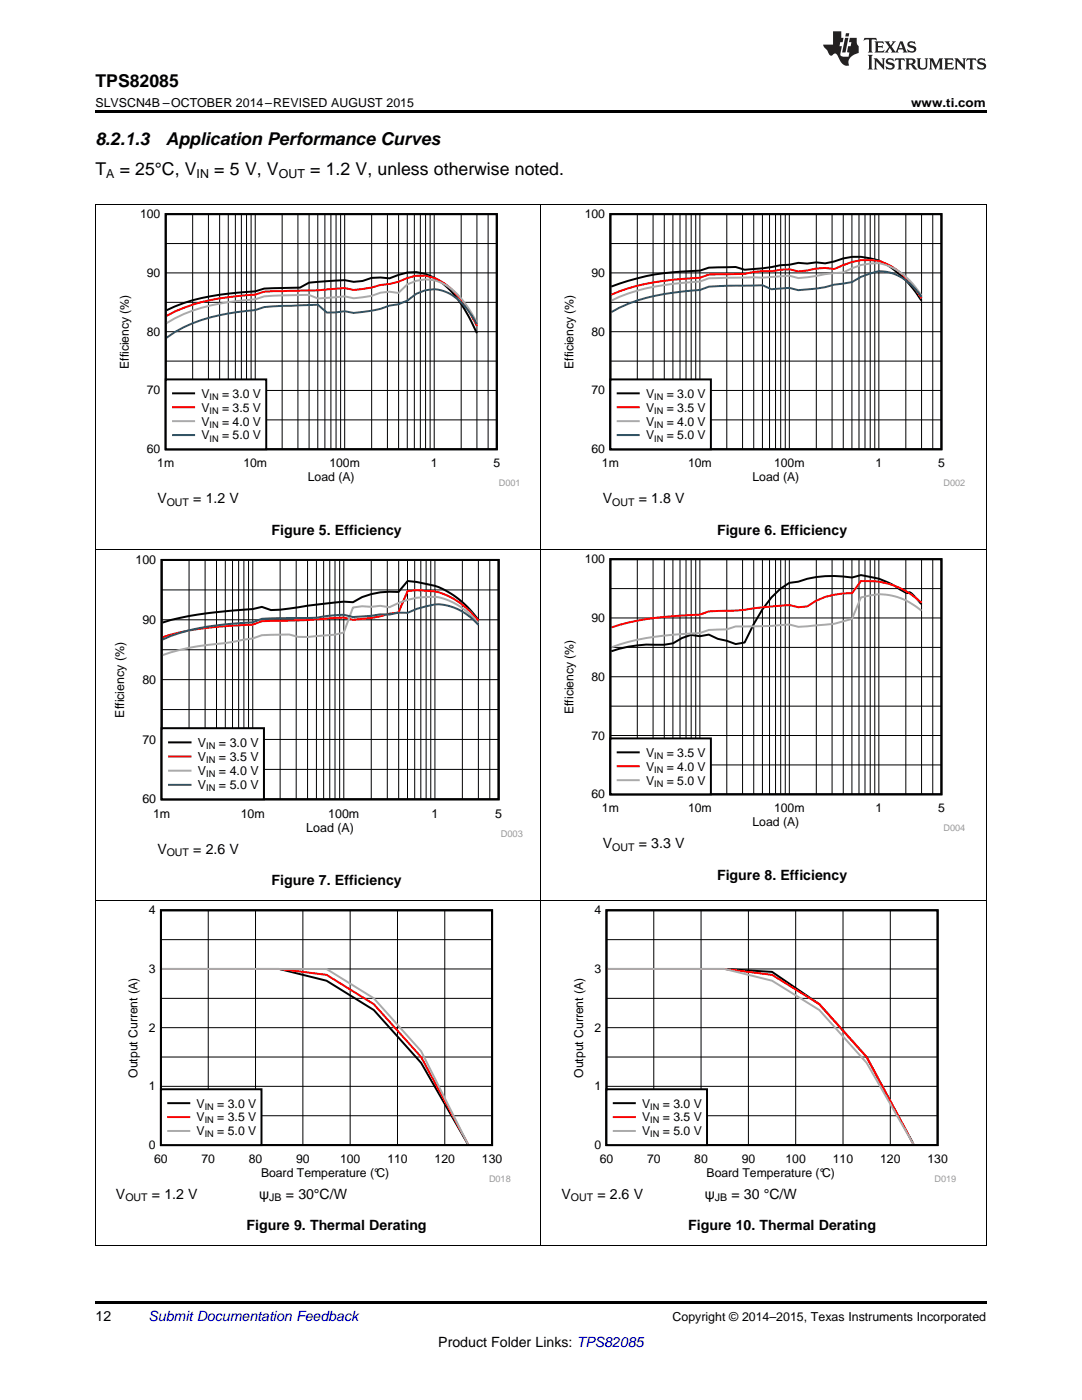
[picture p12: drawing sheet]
<svg xmlns="http://www.w3.org/2000/svg" width="216mm" height="279mm" viewBox="0 0 216 279" stroke-linecap="round" stroke-linejoin="round" font-family="sans-serif">
<path d="M19 259.7h177.8v.5h-177.8z" fill="#000"/>
<path d="M19.1 179.7v68.9M107.9 179.7v68.9M196.8 179.7v68.9M19 248.5h177.8" fill="none" stroke="#000" stroke-width=".2"/>
<path d="M25.1 180.7h76.7v55.3h-76.7z" fill-rule="evenodd" fill="#fff"/>
<path d="M32.1 181.7h66.1v46.8h-66.1zM32.3 193.4h23.4l9.5 2.3 9.4 5.9 9.4 10.5 9.3 16.2" fill="none" stroke="#000" stroke-width=".39"/>
<g fill="none" stroke="#000" stroke-width=".2">
<path d="M32.1 199.2h66.1M32.1 193.4h66.1M32.1 187.5h66.1M41.6 181.7v46.8M51 181.7v46.8M60.4 181.7v46.8M69.9 181.7v46.8M79.3 181.7v46.8M88.7 181.7v46.8M32.1 216.8h66.1M32.1 211h66.1M32.1 205.1h66.1"/>
<path d="M32.1 222.7h66.1"/>
</g>
<path d="M32.3 193.4h23.4l9.5 1.1 9.4 5.9 9.4 10.6 9.4 17.3" fill="none" stroke="#f00" stroke-width=".39"/>
<path d="M32.3 193.4h32.9l9.4 5.8 9.4 10.6 9.4 18.5" fill="none" stroke="#aaa" stroke-width=".39"/>
<path d="M32.1 217.4h20.1v11.1h-20.1z" fill-rule="evenodd" fill="#fff"/>
<path d="M32.1 217.4h20.1v11.1h-20.1zM33.6 220.2h4.2" fill="none" stroke="#000" stroke-width=".39"/>
<path d="M33.6 222.9h4.2" fill="none" stroke="#f00" stroke-width=".39"/>
<path d="M33.6 225.7h4.2" fill="none" stroke="#aaa" stroke-width=".39"/>
<path d="M114 180.7h76.7v55.3h-76.7z" fill-rule="evenodd" fill="#fff"/>
<path d="M121 181.7h66.1v46.8h-66.1zM121.2 193.4h23.4l9.5 .6 9.4 6.4 9.4 10.6 9.4 17.3" fill="none" stroke="#000" stroke-width=".39"/>
<g fill="none" stroke="#000" stroke-width=".2">
<path d="M121 199.2h66.1M121 193.4h66.1M121 187.5h66.1M130.5 181.7v46.8M139.9 181.7v46.8M149.3 181.7v46.8M158.8 181.7v46.8M168.2 181.7v46.8M177.6 181.7v46.8M121 216.8h66.1M121 211h66.1M121 205.1h66.1"/>
<path d="M121 222.7h66.1"/>
</g>
<path d="M121.2 193.4h23.4l9.5 1.1 9.4 5.9 9.4 10.6 9.4 17.3" fill="none" stroke="#f00" stroke-width=".39"/>
<path d="M121.2 193.4h23.4l9.5 2.3 9.4 5.9 9.4 10.5 9.3 16.2" fill="none" stroke="#aaa" stroke-width=".39"/>
<path d="M121 217.4h20.1v11.1h-20.1z" fill-rule="evenodd" fill="#fff"/>
<path d="M121 217.4h20.1v11.1h-20.1zM122.5 220.2h4.2" fill="none" stroke="#000" stroke-width=".39"/>
<path d="M122.5 222.9h4.2" fill="none" stroke="#f00" stroke-width=".39"/>
<path d="M122.5 225.7h4.2" fill="none" stroke="#aaa" stroke-width=".39"/>
<path d="M19.1 109.7v70M107.9 109.7v70M196.8 109.7v70M19 179.7h177.8" fill="none" stroke="#000" stroke-width=".2"/>
<path d="M22.4 110.8h81.8v56.3h-81.8z" fill-rule="evenodd" fill="#fff"/>
<path d="M32.3 111.8h67.2v47.7h-67.2zM95.5 123.6a19.3 19.3 0 0 0-8.7-6.7l-3.7-.8-1.8-.1-1.8 2.1a14.5 14.5 0 0 0-9.1 2.1 37 37 0 0 0-7.2 .5l-7.3 1-1.8 .1-1.9-.7-1.8 .5a79.2 79.2 0 0 0-18 2.6" fill="none" stroke="#000" stroke-width=".4"/>
<g fill="none" stroke="#000" stroke-width=".2">
<path d="M32.3 117.7h67.2M37.7 111.8v47.7M40.9 111.8v47.7M43.2 111.8v47.7M45 111.8v47.7M46.4 111.8v47.7M47.6 111.8v47.7M48.7 111.8v47.7M49.6 111.8v47.7M50.4 111.8v47.7M55.9 111.8v47.7M59.1 111.8v47.7"/>
<path d="M61.4 111.8v47.7M63.1 111.8v47.7M64.6 111.8v47.7M65.8 111.8v47.7M66.8 111.8v47.7M67.8 111.8v47.7M68.6 111.8v47.7M74.1 111.8v47.7M77.3 111.8v47.7M79.6 111.8v47.7M81.3 111.8v47.7M82.7 111.8v47.7"/>
<path d="M84 111.8v47.7M85 111.8v47.7M86 111.8v47.7M86.8 111.8v47.7M92.3 111.8v47.7M95.5 111.8v47.7M97.7 111.8v47.7M99.5 111.8v47.7M32.3 135.6h67.2M32.3 129.7h67.2M32.3 123.7h67.2M32.3 153.5h67.2"/>
<path d="M32.3 147.6h67.2M32.3 141.6h67.2"/>
</g>
<path d="M95.5 123.8a16.2 16.2 0 0 0-8.7-5.8l-3.7-.2-1.8 .2-1.8 4.3-1.8 .2a28.6 28.6 0 0 1-7.3 1.2l-1.8-.5a176.8 176.8 0 0 1-16.4 .8l-1.8 .7a65.8 65.8 0 0 0-18 2.5" fill="none" stroke="#f00" stroke-width=".4"/>
<path d="M95.5 124.3a14.8 14.8 0 0 0-8.7-5.2 16.7 16.7 0 0 0-9.1 2.1l-1.8-.3-1.8 .2-1.8-.1-1.9 .2-1.8 5-1.8 .5-5.5 .4h-1.8l-1.8-.5-5.5 .2-1.8 .6-1.8 .3a62.9 62.9 0 0 1-9.1 1.3 37.8 37.8 0 0 0-7.1 1.7" fill="none" stroke="#aaa" stroke-width=".4"/>
<path d="M95.5 124.7a11.4 11.4 0 0 0-8.7-4.1l-3.7 .9-1.8 .8h-1.8l-1.8 .3h-1.8l-1.8 .3-3.7 .2-1.8-.4-3.6 .3a44.9 44.9 0 0 1-9.1 .4l-3.7 .1-1.8 .7a58.8 58.8 0 0 0-16.3 2.7l-1.7 .7" fill="none" stroke="#295c75" stroke-width=".4"/>
<path d="M32.3 145.3h20.4v14.2h-20.4z" fill-rule="evenodd" fill="#fff"/>
<path d="M32.3 145.3h20.4v14.2h-20.4zM33.7 148.2h4.3" fill="none" stroke="#000" stroke-width=".4"/>
<path d="M33.7 151h4.3" fill="none" stroke="#f00" stroke-width=".4"/>
<path d="M33.7 153.8h4.3" fill="none" stroke="#aaa" stroke-width=".4"/>
<path d="M33.7 156.6h4.3" fill="none" stroke="#295c75" stroke-width=".4"/>
<path d="M112.1 110.7h80.4v55.3h-80.4z" fill-rule="evenodd" fill="#fff"/>
<path d="M121.8 111.6h66.1v46.9h-66.1zM183.9 120.5l-1.7-1.8-.7-.5a1.3 1.3 0 0 1-1.6-.4 16.9 16.9 0 0 0-8.1-3l-1.8 .5a21.3 21.3 0 0 0-10.7 .8l-1.8 .2-1.8 1.2-1.8 1.7-1.7 2.4-1.8 3-1.8 3.6-1.8 .3-1.8-.6-1.8-.4-1.8-.9-1.7 .4-1.8-.3-1.8 .6-1.8 1.1-1.8 .3a27 27 0 0 0-10.5 1.3" fill="none" stroke="#000" stroke-width=".39"/>
<g fill="none" stroke="#000" stroke-width=".2">
<path d="M121.8 117.5h66.1M127.2 111.6v46.9M130.3 111.6v46.9M132.5 111.6v46.9M134.3 111.6v46.9M135.7 111.6v46.9M136.9 111.6v46.9M137.9 111.6v46.9M138.8 111.6v46.9M139.7 111.6v46.9M145 111.6v46.9M148.2 111.6v46.9"/>
<path d="M150.4 111.6v46.9M152.1 111.6v46.9M153.6 111.6v46.9M154.8 111.6v46.9M155.8 111.6v46.9M156.7 111.6v46.9M157.5 111.6v46.9M162.9 111.6v46.9M166 111.6v46.9M168.3 111.6v46.9M170 111.6v46.9M171.4 111.6v46.9"/>
<path d="M172.6 111.6v46.9M173.6 111.6v46.9M174.6 111.6v46.9M175.4 111.6v46.9M180.7 111.6v46.9M183.9 111.6v46.9M186.1 111.6v46.9M187.9 111.6v46.9M121.8 135.1h66.1M121.8 129.2h66.1M121.8 123.3h66.1M121.8 152.7h66.1"/>
<path d="M121.8 146.8h66.1M121.8 140.9h66.1"/>
</g>
<path d="M183.9 120.3a16.4 16.4 0 0 0-8.5-4.2l-3.6-.1-1.8 2.4a14.7 14.7 0 0 0-8.9 2.6l-1.8 .2-1.8-.4-5.3 .4a58.1 58.1 0 0 1-10.8 .8l-1.7 .7a62.7 62.7 0 0 0-17.7 2.5" fill="none" stroke="#f00" stroke-width=".39"/>
<path d="M183.9 121.9a13.3 13.3 0 0 0-8.5-3.3l-3.6 .6-1.8 4.3a19.7 19.7 0 0 1-7.1 1.3l-3.6 .3-1.8-.5-3.6 .3-7.1 .1-1.8 .6-3.6 .1-1.7 .6a57.1 57.1 0 0 0-17.7 2.9" fill="none" stroke="#aaa" stroke-width=".39"/>
<path d="M121.8 147.4h20v11.1h-20z" fill-rule="evenodd" fill="#fff"/>
<path d="M121.8 147.4h20v11.1h-20zM123.3 150.1h4.2" fill="none" stroke="#000" stroke-width=".39"/>
<path d="M123.3 152.9h4.2" fill="none" stroke="#f00" stroke-width=".39"/>
<path d="M123.3 155.7h4.2" fill="none" stroke="#aaa" stroke-width=".39"/>
<path d="M19.1 40.9v68.8M107.9 40.9v68.8M196.8 40.9v68.8M19 109.7h177.8" fill="none" stroke="#000" stroke-width=".2"/>
<path d="M23.4 41.8h80.1v55.3h-80.1z" fill-rule="evenodd" fill="#fff"/>
<path d="M33.1 42.7h66v47h-66zM33.3 61.9a40.8 40.8 0 0 1 15.8-3.6l1.8-.2 1.8-.5 7.2-.2 1.7-1 7.2-.5 1.8 .4 1.8-.2 1.7-.6 1.8-.1 1.8 .2a9.3 9.3 0 0 1 8.9-.2 20.7 20.7 0 0 1 7.7 9.4l.9 1.7" fill="none" stroke="#000" stroke-width=".39"/>
<g fill="none" stroke="#000" stroke-width=".2">
<path d="M33.1 54.5h66M33.1 48.6h66M38.4 42.7v47M41.6 42.7v47M43.8 42.7v47M45.5 42.7v47M47 42.7v47M48.2 42.7v47M49.2 42.7v47M50.1 42.7v47M50.9 42.7v47M56.3 42.7v47"/>
<path d="M59.4 42.7v47M61.7 42.7v47M63.4 42.7v47M64.8 42.7v47M66 42.7v47M67.1 42.7v47M68 42.7v47M68.8 42.7v47M74.2 42.7v47M77.3 42.7v47M79.5 42.7v47M81.3 42.7v47"/>
<path d="M82.7 42.7v47M83.9 42.7v47M84.9 42.7v47M85.8 42.7v47M86.6 42.7v47M92 42.7v47M95.2 42.7v47M97.4 42.7v47M99.1 42.7v47M33.1 77.9h66M33.1 72.1h66M33.1 66.2h66"/>
<path d="M33.1 60.3h66M33.1 83.8h66"/>
</g>
<path d="M33.3 63a34.7 34.7 0 0 1 14.1-3.9l3.5-.3 1.8-.6 1.8-.1a151.8 151.8 0 0 0 14.3-.6l1.8 .4 1.8-.2 7.1-1.5a8.1 8.1 0 0 1 7.9-.4 18.2 18.2 0 0 1 7.2 8.3l.6 1" fill="none" stroke="#f00" stroke-width=".39"/>
<path d="M95.2 64.4a18.3 18.3 0 0 0-6.5-7.7 7 7 0 0 0-9.2 1.8l-1.8-.3-1.8 .2-1.8 .6-3.5 .5-1.8-.4-5.4 .5-1.8-.8-8.9 .3-1.8 .6a45.1 45.1 0 0 0-14.3 3l-3.3 1.8" fill="none" stroke="#aaa" stroke-width=".39"/>
<path d="M95.2 64.7a14.1 14.1 0 0 0-6.5-6.6 6.6 6.6 0 0 0-7.4 1.9l-1.8 .7-1.8 .3a23.5 23.5 0 0 1-7.1 1.5l-1.8-.4-3.6 .3-1.8-1.6-10.7 .5-1.8 .6a40.6 40.6 0 0 0-14.3 3.4l-1.7 1-1.6 1.1" fill="none" stroke="#295c75" stroke-width=".39"/>
<path d="M33.1 75.7h20v14h-20z" fill-rule="evenodd" fill="#fff"/>
<path d="M33.1 75.7h20v14h-20zM34.5 78.5h4.2" fill="none" stroke="#000" stroke-width=".39"/>
<path d="M34.5 81.3h4.2" fill="none" stroke="#f00" stroke-width=".39"/>
<path d="M34.5 84.1h4.2" fill="none" stroke="#aaa" stroke-width=".39"/>
<path d="M34.5 86.8h4.2" fill="none" stroke="#295c75" stroke-width=".39"/>
<path d="M112.1 41.8h80.4v55.3h-80.4z" fill-rule="evenodd" fill="#fff"/>
<path d="M121.8 42.7h66.1v47h-66.1zM122 57.2a48 48 0 0 1 17.7-3.2l1.7-.6 5.4-.1 1.8 .5a39.3 39.3 0 0 0 7.1-.9l1.8-.1 1.8-.3 1.8 .1 1.8-.2 1.7 .2 1.8-.4a11.7 11.7 0 0 1 10.4 .5 22.5 22.5 0 0 1 7.1 7.3" fill="none" stroke="#000" stroke-width=".39"/>
<g fill="none" stroke="#000" stroke-width=".2">
<path d="M121.8 54.5h66.1M121.8 48.6h66.1M127.2 42.7v47M130.3 42.7v47M132.5 42.7v47M134.3 42.7v47M135.7 42.7v47M136.9 42.7v47M137.9 42.7v47M138.8 42.7v47M139.7 42.7v47M145 42.7v47"/>
<path d="M148.2 42.7v47M150.4 42.7v47M152.1 42.7v47M153.6 42.7v47M154.8 42.7v47M155.8 42.7v47M156.7 42.7v47M157.5 42.7v47M162.9 42.7v47M166 42.7v47M168.3 42.7v47M170 42.7v47"/>
<path d="M171.4 42.7v47M172.6 42.7v47M173.6 42.7v47M174.6 42.7v47M175.4 42.7v47M180.7 42.7v47M183.9 42.7v47M186.1 42.7v47M187.9 42.7v47M121.8 77.9h66.1M121.8 72.1h66.1M121.8 66.2h66.1"/>
<path d="M121.8 60.3h66.1M121.8 83.8h66.1"/>
</g>
<path d="M122 58.8a49.6 49.6 0 0 1 17.7-3.4l1.7-.6 7.2-.1 1.8-.4 3.5-.2 1.8-.3 1.8-.1 1.8 .5 3.6-.6 1.7-.1 1.8 .2a13.8 13.8 0 0 1 9-1.6 16 16 0 0 1 8.5 7.5" fill="none" stroke="#f00" stroke-width=".39"/>
<path d="M183.9 59a13.7 13.7 0 0 0-8.5-6.5 12.9 12.9 0 0 0-7.2 1.9l-3.6 .3-5.3 .8-1.8-.5-5.3 .4-1.8-.1-9 .2-1.7 .7a51.4 51.4 0 0 0-16.1 3l-1.6 .8" fill="none" stroke="#aaa" stroke-width=".39"/>
<path d="M183.9 59.2a10.8 10.8 0 0 0-8.5-5.1l-3.6 1.2-1.8 1-3.6 .5a28 28 0 0 1-7.1 1.1l-1.8-.4-3.6 .2-1.7-.8-10.8 .3-1.7 .7a45.2 45.2 0 0 0-16.1 3.5l-1.6 .9" fill="none" stroke="#295c75" stroke-width=".39"/>
<path d="M121.8 75.7h20v14h-20z" fill-rule="evenodd" fill="#fff"/>
<path d="M121.8 75.7h20v14h-20zM123.3 78.5h4.2" fill="none" stroke="#000" stroke-width=".39"/>
<path d="M123.3 81.3h4.2" fill="none" stroke="#f00" stroke-width=".39"/>
<path d="M123.3 84.1h4.2" fill="none" stroke="#aaa" stroke-width=".39"/>
<path d="M123.3 86.8h4.2" fill="none" stroke="#295c75" stroke-width=".39"/>
<path d="M19 40.8h177.8" fill="none" stroke="#000" stroke-width=".2"/>
<path d="M19 22h177.8v.5h-177.8z" fill="#000"/>
<g fill="#231f20">
<path d="M172.5 7.6l-.1 .5 .4-.2h.6v.1v2.1l-.2 .4h.9l-.2-.4v-2.1l.1-.1h.5l.5 .2-.2-.5zM174.5 8.3l.2 .3v1.5l-.2 .4h1.8l.2-.6a1.04 1.04 0 0 1-1.3 .2v-.7h.6l.3 .2v-.6l-.3 .2h-.6v-.6l.8-.1 .4 .3-.2-.5zM176.5 8.3l.9 1.1-.9 1.1h.8l-.2-.2 .4-.7 .5 .7-.2 .2h1.5l-.2-.2 .2-.4h.9l.1 .4-.2 .2h1l-.3-.3-.7-1.9h-.5l-.9 2-.8-1 .9-1h-.8l.1 .3-.4 .5-.3-.6 .1-.2zM179.7 8.6l.4 1h-.7zM181.3 8.4a.63 .63 0 0 0-.2 .7 .63 .63 0 0 0 .6 .4l.6 .2 .1 .2a.75 .75 0 0 1-.7 .4 .75 .75 0 0 1-.6-.5l.1 .7 .1-.1a1.11 1.11 0 0 0 1.5-.6 1.13 1.13 0 0 0-1.2-.8l-.1-.4a1.04 1.04 0 0 1 1.2 .2l-.2-.5-.2 .1-.4-.2zM173.2 10.9l.2 .4v2.2l-.2 .4h1l-.3-.4v-2.2l.3-.4zM174.3 11.6l.3 .4v1.5l-.3 .4h.8l-.2-.4v-1.3l1.5 1.7v-1.9l.2-.4h-.7l.2 .4v.9l-1.1-1.3zM177 11.8a.62 .62 0 0 0-.2 .7 .62 .62 0 0 0 .6 .4l.6 .1 .1 .3a.76 .76 0 0 1-.7 .3 .76 .76 0 0 1-.7-.4l.2 .7 .1-.1a1.11 1.11 0 0 0 1.5-.6 1.13 1.13 0 0 0-1.2-.8l-.1-.4a1.04 1.04 0 0 1 1.2 .2l-.2-.6-.2 .1-.5-.1zM178.7 11.6l-.2 .6a.61 .61 0 0 1 .8-.3v1.6l-.2 .4h.9l-.2-.4v-1.6a.63 .63 0 0 1 .7 .3l-.1-.6zM180.6 11.6l.3 .4v1.5l-.3 .4h1l-.2-.2-.1-.8 .6 .2a.76 .76 0 0 0 1.2 .7l-1-1a.58 .58 0 0 0 .6-.5 .58 .58 0 0 0-.5-.6zM181.4 11.9h.1a.45 .45 0 0 1 .5 .1 .45 .45 0 0 1 .1 .5l-.8 .2zM182.9 11.6l.2 .2a2.17 2.17 0 0 0 .3 1.9 .99 .99 0 0 0 1.6-.6v-1.1l.2-.4h-.7l.2 .2a1.92 1.92 0 0 1-.2 1.8 .6 .6 0 0 1-.9-.5v-1.1l.2-.4zM185.4 11.6l.2 .4v1.5l-.2 .4h.7l-.2-.4v-1.4l.8 1.8 .8-1.8v1.4l-.2 .4h.9l-.2-.4v-1.5l.2-.4h-.8l-.6 1.5-.6-1.5zM188.4 11.6l.2 .4v1.5l-.2 .4h1.8l.1-.6a1.04 1.04 0 0 1-1.2 .1v-.6h.5l.4 .2v-.6l-.4 .2h-.5v-.7h.8l.3 .3-.1-.6zM190.5 11.6l.2 .4v1.5l-.2 .4h.7l-.2-.4v-1.3l1.5 1.7v-1.9l.2-.4h-.7l.2 .4v.9l-1.1-1.3zM192.9 11.6l-.1 .6a.61 .61 0 0 1 .7-.3l.1 1.6-.3 .4h1l-.3-.4 .1-1.6a.63 .63 0 0 1 .7 .3l-.1-.6zM195.2 11.8a.62 .62 0 0 0-.2 .7 .62 .62 0 0 0 .6 .4l.6 .1 .1 .3a.76 .76 0 0 1-.7 .3 .76 .76 0 0 1-.6-.4l.1 .7 .1-.1a1.11 1.11 0 0 0 1.6-.6 1.13 1.13 0 0 0-1.3-.8l-.1-.4a1.04 1.04 0 0 1 1.2 .2l-.1-.6-.2 .1-.5-.1z"/>
<path d="M166.2 6.3v2.6h-1.9v.4l.8 .9a.91 .91 0 0 0 1 .8 .56 .56 0 0 1 .5-.3 .56 .56 0 0 1 .5 .3l.4 .8a1.53 1.53 0 0 0 1.9 1.2 1.54 1.54 0 0 1 1-2.1l.9-.3v-1.4a1.52 1.52 0 0 1-.4-1.6h-1.3l-.2 .8h.5l-.2 .8h-.5l-.1 1v.2l.4 .1-.2 .8a1.93 1.93 0 0 1-1.6-.3l.3-1.8h-.5l.2-.8h.4l.2-.8h-.4v-1.3zM168.6 7.6l-.6 2.9h.7l.6-2.9zM168.8 6.6l-.1 .7h.6l.2-.7z"/>
</g>
<g font-size="3.5">
<text x="19" y="17.3">TPS82085</text>
<text x="19" y="28.9">8.2.1.3</text>
<text x="33.1" y="28.9">Application Performance Curves</text>
<text x="19" y="34.9">T</text>
<text x="23.9" y="34.9">= 25°C, V</text>
<text x="42.8" y="34.9">= 5 V, V</text>
<text x="61.9" y="34.9">= 1.2 V, unless otherwise noted.</text>
</g>
<g font-size="2.8">
<text x="31.4" y="100.4">V</text>
<text x="38.6" y="100.4">= 1.2 V</text>
<text x="120.3" y="100.4">V</text>
<text x="127.5" y="100.4">= 1.8 V</text>
<text x="54.2" y="106.7">Figure 5. Efficiency</text>
<text x="143.1" y="106.7">Figure 6. Efficiency</text>
<text x="31.4" y="170.4">V</text>
<text x="38.6" y="170.4">= 2.6 V</text>
<text x="120.3" y="169.2">V</text>
<text x="127.5" y="169.2">= 3.3 V</text>
<text x="54.2" y="176.7">Figure 7. Efficiency</text>
<text x="143.1" y="175.6">Figure 8. Efficiency</text>
<text x="23.1" y="239.2">V</text>
<text x="30.3" y="239.2">= 1.2 V</text>
<text x="51.7" y="239.2">ψ</text>
<text x="57" y="239.2">= 30°C/W</text>
<text x="112" y="239.2">V</text>
<text x="119.2" y="239.2">= 2.6 V</text>
<text x="140.6" y="239.2">ψ</text>
<text x="145.9" y="239.2">= 30 °C/W</text>
<text x="49.2" y="245.6">Figure 9. Thermal Derating</text>
<text x="137.3" y="245.6">Figure 10. Thermal Derating</text>
<text x="19" y="263.6">12</text>
<text x="87.5" y="268.9">Product Folder Links: TPS82085</text>
</g>
<text font-size="2.8" fill="#0000c8" x="29.6" y="263.6">Submit Documentation Feedback</text>
<g font-size="2.5">
<text x="19" y="21.4">SLVSCN4B –OCTOBER 2014–REVISED AUGUST 2015</text>
<text x="181.8" y="21.4">www.ti.com</text>
<text x="21.2" y="35.6">A</text>
<text x="39.2" y="35.6">IN</text>
<text x="55.6" y="35.6">OUT</text>
<text x="27" y="112.6">100</text>
<text x="28.4" y="124.5">90</text>
<text x="28.4" y="136.4">80</text>
<text x="24.8" y="143.2" transform="rotate(-90 24.8 143.2)">Efficiency (%)</text>
<text x="28.4" y="148.4">70</text>
<text x="39.5" y="149">V</text>
<text x="43.7" y="149">= 3.0 V</text>
<text x="39.5" y="151.9">V</text>
<text x="39.5" y="154.7">V</text>
<text x="43.7" y="151.9">= 3.5 V</text>
<text x="43.7" y="154.7">= 4.0 V</text>
<text x="28.4" y="160.3">60</text>
<text x="39.5" y="157.5">V</text>
<text x="43.7" y="157.5">= 5.0 V</text>
<text x="30.5" y="163.2">1m</text>
<text x="48" y="163.2">10m</text>
<text x="61.1" y="166">Load (A)</text>
<text x="65.5" y="163.2">100m</text>
<text x="86.1" y="163.2">1</text>
<text x="98.8" y="163.2">5</text>
<text x="134.2" y="263.6">Copyright © 2014–2015, Texas Instruments Incorporated</text>
</g>
<g font-size="2.4">
<text x="27.9" y="43.5">100</text>
<text x="116.7" y="43.5">100</text>
<text x="29.3" y="55.3">90</text>
<text x="118" y="55.3">90</text>
<text x="29.3" y="67">80</text>
<text x="118" y="67">80</text>
<text x="25.7" y="73.6" transform="rotate(-90 25.7 73.6)">Efficiency (%)</text>
<text x="114.4" y="73.6" transform="rotate(-90 114.4 73.6)">Efficiency (%)</text>
<text x="29.3" y="78.7">70</text>
<text x="40.2" y="79.4">V</text>
<text x="40.2" y="82.1">V</text>
<text x="44.3" y="79.4">= 3.0 V</text>
<text x="44.3" y="82.1">= 3.5 V</text>
<text x="118" y="78.7">70</text>
<text x="128.9" y="79.4">V</text>
<text x="128.9" y="82.1">V</text>
<text x="133" y="79.4">= 3.0 V</text>
<text x="133" y="82.1">= 3.5 V</text>
<text x="40.2" y="84.9">V</text>
<text x="40.2" y="87.7">V</text>
<text x="44.3" y="84.9">= 4.0 V</text>
<text x="44.3" y="87.7">= 5.0 V</text>
<text x="128.9" y="84.9">V</text>
<text x="128.9" y="87.7">V</text>
<text x="133" y="84.9">= 4.0 V</text>
<text x="133" y="87.7">= 5.0 V</text>
<text x="29.3" y="90.5">60</text>
<text x="31.4" y="93.2">1m</text>
<text x="48.6" y="93.2">10m</text>
<text x="65.7" y="93.2">100m</text>
<text x="86" y="93.2">1</text>
<text x="98.4" y="93.2">5</text>
<text x="118" y="90.5">60</text>
<text x="120.1" y="93.2">1m</text>
<text x="137.3" y="93.2">10m</text>
<text x="154.5" y="93.2">100m</text>
<text x="174.7" y="93.2">1</text>
<text x="187.2" y="93.2">5</text>
<text x="61.4" y="96">Load (A)</text>
<text x="150.2" y="96">Load (A)</text>
<text x="116.7" y="112.4">100</text>
<text x="118" y="124.1">90</text>
<text x="118" y="135.9">80</text>
<text x="114.4" y="142.5" transform="rotate(-90 114.4 142.5)">Efficiency (%)</text>
<text x="118" y="147.6">70</text>
<text x="128.9" y="151">V</text>
<text x="128.9" y="153.8">V</text>
<text x="133" y="151">= 3.5 V</text>
<text x="133" y="153.8">= 4.0 V</text>
<text x="118" y="159.3">60</text>
<text x="128.9" y="156.6">V</text>
<text x="133" y="156.6">= 5.0 V</text>
<text x="120.1" y="162.1">1m</text>
<text x="137.3" y="162.1">10m</text>
<text x="150.2" y="164.9">Load (A)</text>
<text x="154.5" y="162.1">100m</text>
<text x="174.7" y="162.1">1</text>
<text x="187.2" y="162.1">5</text>
<text x="29.7" y="182.5">4</text>
<text x="118.6" y="182.5">4</text>
<text x="29.7" y="194.2">3</text>
<text x="118.6" y="194.2">3</text>
<text x="29.7" y="205.9">2</text>
<text x="118.6" y="205.9">2</text>
<text x="27.4" y="215.1" transform="rotate(-90 27.4 215.1)">Output Current (A)</text>
<text x="116.3" y="215.1" transform="rotate(-90 116.3 215.1)">Output Current (A)</text>
<text x="29.7" y="217.6">1</text>
<text x="39.2" y="221">V</text>
<text x="43.4" y="221">= 3.0 V</text>
<text x="118.6" y="217.6">1</text>
<text x="128.1" y="221">V</text>
<text x="132.3" y="221">= 3.0 V</text>
<text x="39.2" y="223.8">V</text>
<text x="39.2" y="226.6">V</text>
<text x="43.4" y="223.8">= 3.5 V</text>
<text x="43.4" y="226.6">= 5.0 V</text>
<text x="128.1" y="223.8">V</text>
<text x="128.1" y="226.6">V</text>
<text x="132.3" y="223.8">= 3.5 V</text>
<text x="132.3" y="226.6">= 5.0 V</text>
<text x="29.7" y="229.3">0</text>
<text x="30.8" y="232.1">60</text>
<text x="40.2" y="232.1">70</text>
<text x="49.6" y="232.1">80</text>
<text x="59.1" y="232.1">90</text>
<text x="67.8" y="232.1">100</text>
<text x="77.3" y="232.1">110</text>
<text x="86.7" y="232.1">120</text>
<text x="96.2" y="232.1">130</text>
<text x="118.6" y="229.3">0</text>
<text x="119.7" y="232.1">60</text>
<text x="129.1" y="232.1">70</text>
<text x="138.5" y="232.1">80</text>
<text x="148" y="232.1">90</text>
<text x="156.7" y="232.1">100</text>
<text x="166.2" y="232.1">110</text>
<text x="175.6" y="232.1">120</text>
<text x="185.1" y="232.1">130</text>
<text x="52.1" y="234.9">Board Temperature (°C)</text>
<text x="141" y="234.9">Board Temperature (°C)</text>
</g>
<g font-size="2.1">
<text x="33.3" y="100.9">OUT</text>
<text x="122.2" y="100.9">OUT</text>
<text x="33.3" y="170.9">OUT</text>
<text x="122.2" y="169.8">OUT</text>
<text x="25" y="239.8">OUT</text>
<text x="53.7" y="239.8">JB</text>
<text x="113.9" y="239.8">OUT</text>
<text x="142.6" y="239.8">JB</text>
</g>
<g font-size="1.9">
<text x="41.2" y="149.5">IN</text>
<text x="41.2" y="152.3">IN</text>
<text x="41.2" y="155.1">IN</text>
<text x="41.2" y="157.9">IN</text>
</g>
<text font-size="1.9" fill="#999" x="99.9" y="167.1">D003</text>
<g font-size="1.8">
<text x="41.8" y="79.8">IN</text>
<text x="41.8" y="82.6">IN</text>
<text x="130.5" y="79.8">IN</text>
<text x="130.5" y="82.6">IN</text>
<text x="41.8" y="85.3">IN</text>
<text x="41.8" y="88.1">IN</text>
<text x="130.5" y="85.3">IN</text>
<text x="130.5" y="88.1">IN</text>
<text x="130.5" y="151.4">IN</text>
<text x="130.5" y="154.2">IN</text>
<text x="130.5" y="157">IN</text>
<text x="40.9" y="221.4">IN</text>
<text x="129.8" y="221.4">IN</text>
<text x="40.9" y="224.2">IN</text>
<text x="40.9" y="227">IN</text>
<text x="129.8" y="224.2">IN</text>
<text x="129.8" y="227">IN</text>
</g>
<g font-size="1.8" fill="#999">
<text x="99.5" y="97.1">D001</text>
<text x="188.3" y="97.1">D002</text>
<text x="188.3" y="165.9">D004</text>
<text x="97.6" y="235.9">D018</text>
<text x="186.5" y="235.9">D019</text>
</g>
</svg>
